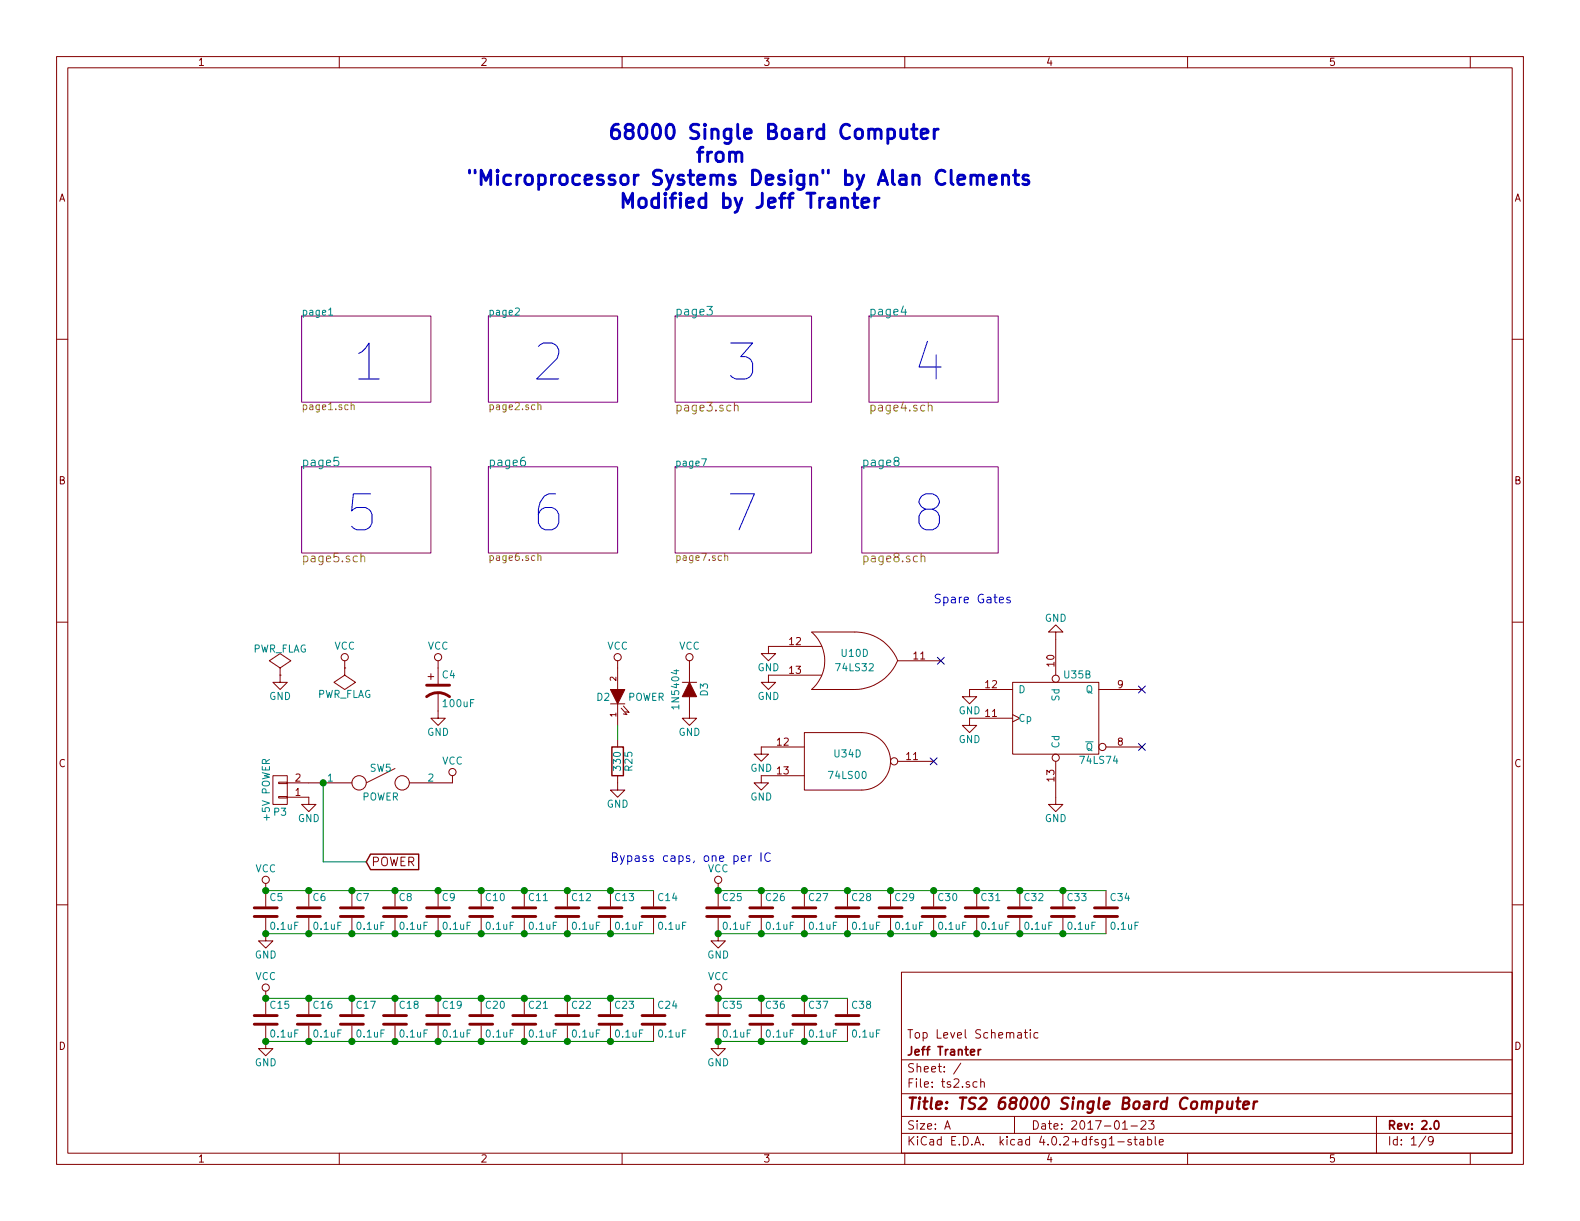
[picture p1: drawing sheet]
<svg xmlns="http://www.w3.org/2000/svg" width="279mm" height="216mm" viewBox="0 0 279 216" stroke-linecap="round" stroke-linejoin="round" font-family="sans-serif">
<g fill="none" stroke="#840000" stroke-width=".18">
<path d="M10 10h259.4v195.9h-259.4zM12 12h255.4v191.9h-255.4zM60 10v2M110 10v2M160 10v2M210 10v2M260 10v2M10 60h2M267.4 60h2M10 110h2M49.5 119.4v1.3h1.3l-1.3 1.2-1.2-1.2h1.2M49.5 119.4h.1"/>
<path d="M49.5 118.1l1.9-1.3-1.9-1.2-1.9 1.2 1.9 1.3v1.3M61 118.1h.1M61 118.1v1.3l1.9 1.3-1.9 1.2-1.9-1.2 1.9-1.3M61 116.8v1.3M75.7 119.6h1M76.2 119.1v1M77.5 116.8v4.1M109.2 116.8v5.1M121.9 116.8v3.9M143.5 111.8h7.7a8 8 0 0 1 7.5 5h7.7M143.5 111.8a6.7 6.7 0 0 1 0 10.1M145.3 114.3h-9.4v1.3h1.3l-1.3 1.2-1.3-1.2h1.3"/>
<path d="M145.3 119.4h-9.4v1.3h1.3l-1.3 1.2-1.3-1.2h1.3M158.7 116.8a8.3 8.3 0 0 1-7.6 5.1h-7.6M186.7 111.8h1.3l-1.3-1.3-1.3 1.3h1.3v7.6M267.4 110h2M48.3 137.2h2.5v5h-2.5zM49.3 138.3h1.5v.3h-1.5zM50.8 138.4h11.4M69.8 135.9l-5 2.5M77.5 122.4v4.6h1.2l-1.2 1.3-1.3-1.3h1.3M80 137.2v1.2h-7.6M107.9 124.5h2.6M109.2 137.2v2.5h1.3l-1.3 1.3-1.3-1.3h1.3"/>
<path d="M109.2 124.5v3.8M109.2 130.8v1.3M109.9 125.2l1 1.2-.7-.2M110.2 124.8l1.1 1.2-.7-.1M120.6 120.7h2.6M121.9 123.2v3.8h1.3l-1.3 1.3-1.3-1.3h1.3M142.2 129.5h10.2a5.1 5.1 0 0 1 5.1 5.1 5.1 5.1 0 0 1-5.1 5.1h-10.2zM142.2 137.2h-7.6v1.2h1.3l-1.3 1.3-1.3-1.3h1.3M142.2 132.1h-7.6v1.3h1.3l-1.3 1.2-1.3-1.2h1.3M158.7 134.6h6.4M179.1 120.7h15.2v12.7h-15.2zM179.1 126.4l1.2 .6-1.2 .6"/>
<path d="M179.1 121.9h-7.7v1.3h1.3l-1.3 1.3-1.2-1.3h1.2M179.1 127h-7.7v1.3h1.3l-1.3 1.2-1.2-1.2h1.2M186.7 134.6v7.6h1.3l-1.3 1.3-1.3-1.3h1.3M194.3 121.9h7.6M195.6 132.1h6.3M10 160h2M47 156.2v4.1M49.3 140.8h1.5v.3h-1.5zM50.8 141h3.8v1.2h1.3l-1.3 1.3-1.3-1.3h1.3M54.6 157.5v2.8M62.2 157.5v2.8M69.8 157.5v2.8"/>
<path d="M77.5 157.5v2.8M85.1 157.5v2.8M92.7 157.5v2.8M100.3 157.5v2.8M107.9 157.5v2.8M115.6 157.5v2.8M127 156.2v4.1M134.6 157.5v2.8M142.2 157.5v2.8M149.9 157.5v2.8M157.5 157.5v2.8M165.1 157.5v2.8"/>
<path d="M172.7 157.5v2.8M180.3 157.5v2.8M188 157.5v2.8M195.6 157.5v2.8M267.4 160h2M47 162.3v4.1h1.3l-1.3 1.2-1.3-1.2h1.3M47 175.3v4M54.6 162.3v2.8M54.6 176.5v2.8M62.2 162.3v2.8M62.2 176.5v2.8M69.8 162.3v2.8"/>
<path d="M69.8 176.5v2.8M77.5 162.3v2.8M77.5 176.5v2.8M85.1 162.3v2.8M85.1 176.5v2.8M92.7 162.3v2.8M92.7 176.5v2.8M100.3 162.3v2.8M100.3 176.5v2.8M107.9 162.3v2.8M107.9 176.5v2.8M115.6 162.3v2.8"/>
<path d="M115.6 176.5v2.8M127 162.3v4.1h1.3l-1.3 1.2-1.3-1.2h1.3M127 175.3v4M134.6 162.3v2.8M134.6 176.5v2.8M142.2 162.3v2.8M142.2 176.5v2.8M149.9 162.3v2.8M149.9 176.5v2.8M157.5 162.3v2.8M159.4 171.9h108v32h-108zM165.1 162.3v2.8"/>
<path d="M172.7 162.3v2.8M180.3 162.3v2.8M188 162.3v2.8M195.6 162.3v2.8M47 181.4v4h1.3l-1.3 1.3-1.3-1.3h1.3M54.6 181.4v2.8M62.2 181.4v2.8M69.8 181.4v2.8M77.5 181.4v2.8M85.1 181.4v2.8M92.7 181.4v2.8M100.3 181.4v2.8"/>
<path d="M107.9 181.4v2.8M115.6 181.4v2.8M127 181.4v4h1.3l-1.3 1.3-1.3-1.3h1.3M134.6 181.4v2.8M142.2 181.4v2.8M149.9 181.4v2.8M159.4 197.4h108M159.4 193.4h108M159.4 187.4h108M167.1 199.7l.4-1.5 .5 1.5M167.2 199.2h.7M169.9 188l-1.3 1.9"/>
<path d="M172.8 191.3h-.5l-.2 .2v.6l.2 .2 .5-.1M173.4 191.4l.2-.1h.4l.1 1M173.4 190.8v1.5M179.4 197.4v3M180 182.7h.6v.9M180.6 182.9l-.5 .1-.2 .2 .2 .4 .5-.1M181.1 182.6h.6M181.3 182.1v1.3l.4 .2M182.2 182.1v.1M182.2 182.6v1M183.5 182.7l-.4-.1-.3 .3 .1 .5 .2 .2 .4-.1M198.5 199.7h.9"/>
<path d="M200 199.1h1.1M201.8 198.3l.2-.1h.4l.2 .4-.9 1.1h.9M203.1 198.2h1l-.5 .6 .4 .1v.6l-.2 .2-.7-.2M243.4 197.4v6.5M60 203.9v2M110 203.9v2M159.4 200.4h108M160 203.9v2M197.7 201.9h1.1M200 201.5a.37 .37 0 0 0-.6 .2l.1 .2 .5 .1 .1 .2-.2 .3-.5-.1M200.5 201.5h.6M200.7 201v1.3l.4 .2"/>
<path d="M201.6 201.5h.6v1M202.2 201.8l-.4 .1-.3 .2 .3 .4 .4-.1M202.9 201.5h.5l.3 .3-.2 .6h-.6M202.9 201v1.5M204.3 201v1.3l.2 .2M205 202l.7-.2v-.3h-.5l-.2 .2 .1 .7h.6M210 203.9v2M252.1 200.9l-1.2 1.9M253.4 201.6l-.2 .3h-.3l-.3-.3v-.4l.1-.2h.5l.2 .1a1.19 1.19 0 0 1-.2 1.3l-.5 .1M260 203.9v2"/>
<circle cx="61" cy="116.2" r=".63"/>
<circle cx="77.5" cy="116.2" r=".63"/>
<circle cx="109.2" cy="116.2" r=".63"/>
<circle cx="121.9" cy="116.2" r=".63"/>
<circle cx="63.5" cy="138.4" r="1.27"/>
<circle cx="71.1" cy="138.4" r="1.27"/>
<circle cx="80" cy="136.5" r=".63"/>
<circle cx="158.1" cy="134.6" r=".63"/>
<circle cx="186.7" cy="120" r=".63"/>
<circle cx="186.7" cy="134" r=".63"/>
<circle cx="194.9" cy="132.1" r=".63"/>
<circle cx="47" cy="155.6" r=".63"/>
<circle cx="127" cy="155.6" r=".63"/>
<circle cx="47" cy="174.6" r=".63"/>
<circle cx="127" cy="174.6" r=".63"/>
</g>
<path d="M173 185.6v1M173.4 185.6l-.4 .3M253.7 198.3l.2-.1a.81 .81 0 0 1 .6 .6 .81 .81 0 0 1-.2 .8l-.2 .1a.79 .79 0 0 1-.4-1.4z" fill="none" stroke="#840000" stroke-width=".3"/>
<path d="M215.3 194.8a.65 .65 0 0 1 .8 .1l-.1 1a.67 .67 0 0 1-.9 .1M215.3 194.8l-.3 2M217.1 194.8l-.1 1.2a.56 .56 0 0 0 .8-.1M218 194.8l-.2 1.3M218.6 194.8h.8M219 194.1l-.2 1.7v.2l.4 .1M219.9 195.4l1-.2-.1-.4h-.8l-.2 1 .3 .3 .5-.1M221.8 194.8l-.2 1.3M222.3 194.8a.54 .54 0 0 0-.6 .3" fill="none" stroke="#840000" stroke-width=".41"/>
<path d="M53.3 55.9h22.9v15.2h-22.9zM86.4 55.9h22.8v15.2h-22.8zM119.4 55.9h24.1v15.2h-24.1zM153.7 55.9h22.8v15.2h-22.8zM53.3 82.6h22.9v15.2h-22.9zM86.4 82.6h22.8v15.2h-22.8zM119.4 82.6h24.1v15.2h-24.1zM152.4 82.6h24.1v15.2h-24.1z" fill="none" stroke="#840084" stroke-width=".18"/>
<path d="M58.1 55.7h.7M91.1 54.6l.5-.1 .2 .1v.2l-.7 .9h.7M125 54.2h1l-.5 .6h.3l.2 .2-.1 .5-.2 .2h-.5l-.2-.2M159.7 54.1l-.3 1.1h.9M59.8 80.8h-.7l-.1 .8 .3-.2 .5 .1 .1 .2v.4l-.3 .3h-.3l-.3-.2M92.8 80.8a.62 .62 0 0 0-.8 .7l.1 .7a.48 .48 0 0 0 .8-.1v-.5a.48 .48 0 0 0-.9 .1M124.1 81.1h.8l-.5 1.3M158.4 81.5l-.3-.3 .1-.2a.48 .48 0 0 1 .7 0l.1 .2-.2 .2-.6 .3v.5a.48 .48 0 0 0 .8-.1v-.3l-.3-.3" fill="none" stroke="#008484" stroke-width=".18"/>
<g fill="none" stroke="#848400" stroke-width=".18">
<path d="M62.1 71.7l.2-.1 .3 .1v.7M62.1 71.2v1.2M95.1 71.7l.2-.1 .3 .1 .1 .7M95.1 71.2v1.2M129.9 71.8v-.1a.36 .36 0 0 1 .6 .2v.8M129.9 71.1v1.6M164.2 71.8v-.1a.36 .36 0 0 1 .6 .2v.8M164.2 71.1v1.6M63.8 98.5l.1-.1a.36 .36 0 0 1 .6 .2v.7M63.8 97.8v1.5M95.1 98.4l.2-.2 .3 .1 .1 .8M95.1 97.8v1.3"/>
<path d="M128.1 98.4l.2-.2 .3 .1 .1 .8M128.1 97.8v1.3M162.9 98.5l.1-.1a.36 .36 0 0 1 .6 .2v.7M162.9 97.8v1.5"/>
</g>
<g fill="none" stroke="#0000c2" stroke-width=".51">
<path d="M123.3 26.9h1M124.3 26l-.5 .2-.1 .2v2.2M125.1 26.9v1.7M125.9 26.9a.59 .59 0 0 0-.8 .5M126.8 27a.69 .69 0 0 1 1.1 .4v.7a.68 .68 0 0 1-.6 .5 .68 .68 0 0 1-.7-.5v-.7zM129 27.1a.64 .64 0 0 1 1.1 .2v1.3M129 26.9v1.7M130.1 27.3a.61 .61 0 0 1 1-.3l.1 .3v1.3M137.8 35h1M138.8 34.2l-.5 .1-.1 .2v2.2M139.3 35h1M140.3 34.2l-.5 .1-.2 .2v2.2"/>
<path d="M143.4 34.2v2.5M145 35v1.7M145.7 35a.59 .59 0 0 0-.7 .5M146.5 35.1l.3-.1 .7 .1 .1 .3v1.3M147.6 35.6l-.2 .1h-.6a.5 .5 0 0 0-.4 .5 .5 .5 0 0 0 .4 .5h.6l.2-.1M148.8 35.3a.64 .64 0 0 1 1.1 .1v1.3M148.8 35v1.7M150.2 22.2a.94 .94 0 0 0-1-.1 .94 .94 0 0 0-.5 1 1.07 1.07 0 0 0 .3 1.1 1.07 1.07 0 0 0 1.1 .2l.1-.1M150.7 35h1M151.1 34.2v2.1l.1 .3 .5 .1M151.3 23.1a.69 .69 0 0 1 1.2 .2v.7a.68 .68 0 0 1-.6 .5 .68 .68 0 0 1-.7-.5v-.7zM152.4 35.9l1.2-.3-.1-.5-.7-.1-.2 .1-.2 .3v.9l.2 .3 .2 .1 .7-.1"/>
<path d="M153.6 23.1a.64 .64 0 0 1 1.1 .1v1.3M153.6 22.8v1.7M154.7 23.2a.61 .61 0 0 1 1-.3l.1 .3v1.3M154.7 35v1.7M155.4 35a.59 .59 0 0 0-.7 .5M157 22.9a.87 .87 0 0 1 1.1 .2l.1 .2-.1 1a.83 .83 0 0 1-1.1 .1M157 22.8v2.6M159.3 22.8v1.4l.1 .2a.71 .71 0 0 0 1-.1M160.4 22.8v1.7M161.2 22.8h1M161.6 22v2.2l.1 .2 .5 .1M162.9 23.7l1.2-.3-.1-.5-.8-.1-.2 .1-.1 .3v1l.1 .2 .2 .1 .8-.1"/>
<path d="M165.2 22.8v1.7M165.9 22.8a.59 .59 0 0 0-.7 .5M171.7 31.2a.64 .64 0 0 1 1.1 .1v1.3M172.8 31.3a.61 .61 0 0 1 1-.2l.1 .2v1.3M175 31.8l1.2-.3-.2-.4-.7-.1-.2 .1-.1 .2v1l.1 .2 .2 .1 .7-.1M177.3 31.2a.64 .64 0 0 1 1.1 .1v1.3M177.3 31v1.6M179.2 31h1M179.6 30.1v2.2l.1 .2 .5 .1M181.8 31.1l-.6-.1-.2 .1-.1 .2 .1 .4 .8 .2 .2 .3-.2 .3-.2 .1-.7-.1"/>
</g>
<g fill="none" stroke="#840000" stroke-width=".51">
<path d="M75.4 123.2a3.3 3.3 0 0 1 4.1 0M75.4 121.2h4.1M45 162.1h4M45 160.5h4M45 179.6h4M52.6 162.1h4M52.6 160.5h4M52.6 179.6h4M60.2 162.1h4.1M60.2 160.5h4.1M60.2 179.6h4.1M67.8 162.1h4.1"/>
<path d="M67.8 160.5h4.1M67.8 179.6h4.1M75.4 162.1h4.1M75.4 160.5h4.1M75.4 179.6h4.1M83.1 162.1h4M83.1 160.5h4M83.1 179.6h4M90.7 162.1h4M90.7 160.5h4M90.7 179.6h4M98.3 162.1h4.1"/>
<path d="M98.3 160.5h4.1M98.3 179.6h4.1M105.9 162.1h4.1M105.9 160.5h4.1M105.9 179.6h4.1M113.5 162.1h4.1M113.5 160.5h4.1M113.5 179.6h4.1M125 162.1h4M125 160.5h4M125 179.6h4M132.6 162.1h4.1"/>
<path d="M132.6 160.5h4.1M132.6 179.6h4.1M140.2 162.1h4.1M140.2 160.5h4.1M140.2 179.6h4.1M147.8 162.1h4.1M147.8 160.5h4.1M147.8 179.6h4.1M155.4 162.1h4.1M155.4 160.5h4.1M163.1 162.1h4M163.1 160.5h4"/>
<path d="M170.7 162.1h4.1M170.7 160.5h4.1M178.3 162.1h4.1M178.3 160.5h4.1M185.9 162.1h4.1M185.9 160.5h4.1M193.5 162.1h4.1M193.5 160.5h4.1M45 181.1h4M52.6 181.1h4M60.2 181.1h4.1M67.8 181.1h4.1"/>
<path d="M75.4 181.1h4.1M83.1 181.1h4M90.7 181.1h4M98.3 181.1h4.1M105.9 181.1h4.1M113.5 181.1h4.1M125 181.1h4M132.6 181.1h4.1M140.2 181.1h4.1M147.8 181.1h4.1"/>
</g>
<path d="M178.6 105.7l-.3-.1-.3 .2 .1 .2 .5 .2v.3h-.6M131.1 151.8l.7-.1-.1-.3-.4-.1-.2 .2 .1 .7h.5M132.5 151.3v1M132.9 151.3l-.3 .1-.1 .2M134.6 150.8v1.5M136.2 151a.62 .62 0 0 0-.8-.1 .62 .62 0 0 0-.2 .8 .58 .58 0 0 0 .3 .5 .58 .58 0 0 0 .7 0" fill="none" stroke="#0000c2" stroke-width=".18"/>
<g fill="#840000" stroke="#840000" stroke-width=".18">
<path d="M107.9 121.9h2.6l-1.3 2.6z"/>
<path d="M121.9 120.7l1.3 2.5h-2.6z"/>
</g>
<path d="M108.2 132.1h2v5.1h-2zM65.5 151h8.5v2.8h-8.5l-.7-1.4z" fill="none" stroke="#840000" stroke-width=".25"/>
<path d="M57.1 138.4v14h7.7M109.2 128.3v2.5M47 157.5h68.6M127 157.5h68.6M47 165.1h68.6M47 176.5h68.6M127 165.1h68.6M127 176.5h22.9M47 184.2h68.6M127 184.2h22.9" fill="none" stroke="#008400" stroke-width=".18"/>
<path d="M165.8 116.2l1.2 1.2M167 116.2l-1.2 1.2M164.5 134l1.2 1.2M165.7 134l-1.2 1.2M201.3 121.3l1.2 1.2M201.3 131.5l1.2 1.2M202.5 121.3l-1.2 1.2M202.5 131.5l-1.2 1.2" fill="none" stroke="#000084" stroke-width=".18"/>
<g fill="#008400" stroke="#008400" stroke-width=".25">
<circle cx="57.2" cy="138.4" r=".51"/>
<circle cx="108" cy="157.5" r=".51"/>
<circle cx="100.3" cy="157.5" r=".51"/>
<circle cx="92.7" cy="157.5" r=".51"/>
<circle cx="85.1" cy="157.5" r=".51"/>
<circle cx="77.5" cy="157.5" r=".51"/>
<circle cx="69.9" cy="157.5" r=".51"/>
<circle cx="62.2" cy="157.5" r=".51"/>
<circle cx="54.6" cy="157.5" r=".51"/>
<circle cx="108" cy="165.1" r=".51"/>
<circle cx="100.3" cy="165.1" r=".51"/>
<circle cx="92.7" cy="165.1" r=".51"/>
<circle cx="85.1" cy="165.1" r=".51"/>
<circle cx="77.5" cy="165.1" r=".51"/>
<circle cx="69.9" cy="165.1" r=".51"/>
<circle cx="62.2" cy="165.1" r=".51"/>
<circle cx="54.6" cy="165.1" r=".51"/>
<circle cx="47" cy="157.5" r=".51"/>
<circle cx="47" cy="165.1" r=".51"/>
<circle cx="108" cy="176.5" r=".51"/>
<circle cx="100.3" cy="176.5" r=".51"/>
<circle cx="92.7" cy="176.5" r=".51"/>
<circle cx="85.1" cy="176.5" r=".51"/>
<circle cx="77.5" cy="176.5" r=".51"/>
<circle cx="69.9" cy="176.5" r=".51"/>
<circle cx="62.2" cy="176.5" r=".51"/>
<circle cx="54.6" cy="176.5" r=".51"/>
<circle cx="108" cy="184.2" r=".51"/>
<circle cx="100.3" cy="184.2" r=".51"/>
<circle cx="92.7" cy="184.2" r=".51"/>
<circle cx="85.1" cy="184.2" r=".51"/>
<circle cx="77.5" cy="184.2" r=".51"/>
<circle cx="69.9" cy="184.2" r=".51"/>
<circle cx="62.2" cy="184.2" r=".51"/>
<circle cx="54.6" cy="184.2" r=".51"/>
<circle cx="47" cy="176.5" r=".51"/>
<circle cx="47" cy="184.2" r=".51"/>
<circle cx="134.6" cy="176.5" r=".51"/>
<circle cx="134.6" cy="184.2" r=".51"/>
<circle cx="127" cy="176.5" r=".51"/>
<circle cx="127" cy="184.2" r=".51"/>
<circle cx="142.2" cy="176.5" r=".51"/>
<circle cx="142.2" cy="184.2" r=".51"/>
<circle cx="188" cy="157.5" r=".51"/>
<circle cx="180.3" cy="157.5" r=".51"/>
<circle cx="172.7" cy="157.5" r=".51"/>
<circle cx="165.1" cy="157.5" r=".51"/>
<circle cx="157.5" cy="157.5" r=".51"/>
<circle cx="149.9" cy="157.5" r=".51"/>
<circle cx="142.2" cy="157.5" r=".51"/>
<circle cx="134.6" cy="157.5" r=".51"/>
<circle cx="188" cy="165.1" r=".51"/>
<circle cx="180.3" cy="165.1" r=".51"/>
<circle cx="172.7" cy="165.1" r=".51"/>
<circle cx="165.1" cy="165.1" r=".51"/>
<circle cx="157.5" cy="165.1" r=".51"/>
<circle cx="149.9" cy="165.1" r=".51"/>
<circle cx="142.2" cy="165.1" r=".51"/>
<circle cx="134.6" cy="165.1" r=".51"/>
<circle cx="127" cy="157.5" r=".51"/>
<circle cx="127" cy="165.1" r=".51"/>
</g>
<g font-size="8.8" fill="#0000c2">
<text x="62.2" y="67.3">1</text>
<text x="94" y="67.3">2</text>
<text x="128.3" y="67.3">3</text>
<text x="161.3" y="67.3">4</text>
<text x="61" y="94">5</text>
<text x="94" y="94">6</text>
<text x="128.3" y="94">7</text>
<text x="161.3" y="94">8</text>
</g>
<g font-size="3.5" fill="#0000c2">
<text x="95.3" y="24.6">68000 Single Board Computer</text>
<text x="82.5" y="32.8">&quot;Microprocessor Systems Design&quot; by Alan Clements</text>
<text x="96.3" y="36.8">Modified by Jeff Tranter</text>
</g>
<text font-size="2.8" fill="#840000" x="160.4" y="196.2">Title: TS2 68000 Single Board Computer</text>
<g font-size="2.1" fill="#008484">
<text x="119.4" y="55.8">page3</text>
<text x="153.7" y="55.8">page4</text>
<text x="53.3" y="82.4">page5</text>
<text x="86.4" y="82.4">page6</text>
<text x="152.4" y="82.4">page8</text>
</g>
<g font-size="2.1" fill="#848400">
<text x="119.4" y="72.7">page3.sch</text>
<text x="153.7" y="72.7">page4.sch</text>
<text x="53.3" y="99.4">page5.sch</text>
<text x="152.4" y="99.4">page8.sch</text>
</g>
<g font-size="2.1" fill="#0000c2">
<text x="165.1" y="106.7">Spare Gates</text>
<text x="107.9" y="152.4">Bypass caps, one per IC</text>
</g>
<g font-size="2.1" fill="#840000">
<text x="65.7" y="153.2">POWER</text>
<text x="160.4" y="183.6">Top Level Schematic</text>
<text x="160.4" y="189.6">Sheet: /</text>
<text x="160.4" y="186.6">Jeff Tranter</text>
<text x="160.4" y="192.3">File: ts2.sch</text>
<text x="160.4" y="202.5">KiCad E.D.A. kicad 4.0.2+dfsg1-stable</text>
<text x="160.4" y="199.7">Size: A</text>
<text x="182.4" y="199.7">Date: 2017-01-23</text>
<text x="245.4" y="199.7">Rev: 2.0</text>
<text x="245.4" y="202.5">Id: 1/9</text>
</g>
<g font-size="1.8" fill="#840000">
<text x="35" y="11.6">1</text>
<text x="85" y="11.6">2</text>
<text x="135" y="11.6">3</text>
<text x="185" y="11.6">4</text>
<text x="235" y="11.6">5</text>
<text x="10.4" y="35.6">A</text>
<text x="267.8" y="35.6">A</text>
<text x="10.4" y="85.6">B</text>
<text x="267.8" y="85.6">B</text>
<text x="139.6" y="114">12</text>
<text x="139.6" y="119.1">13</text>
<text x="161.6" y="116.6">11</text>
<text x="186.4" y="117.8" transform="rotate(-90 186.4 117.8)">10</text>
<text x="174.3" y="121.7">12</text>
<text x="197.6" y="121.7">9</text>
<text x="137.5" y="131.8">12</text>
<text x="174.3" y="126.7">11</text>
<text x="197.6" y="131.8">8</text>
<text x="10.4" y="135.6">C</text>
<text x="137.5" y="136.9">13</text>
<text x="160.3" y="134.4">11</text>
<text x="267.8" y="135.6">C</text>
<text x="52.2" y="140.7">1</text>
<text x="52.2" y="138.2">2</text>
<text x="186.4" y="138.1" transform="rotate(-90 186.4 138.1)">13</text>
<text x="10.4" y="185.6">D</text>
<text x="267.8" y="185.6">D</text>
<text x="35" y="205.5">1</text>
<text x="85" y="205.5">2</text>
<text x="135" y="205.5">3</text>
<text x="185" y="205.5">4</text>
<text x="235" y="205.5">5</text>
</g>
<g font-size="1.8" fill="#008484">
<text x="53.3" y="55.8">page1</text>
<text x="86.4" y="55.8">page2</text>
<text x="119.4" y="82.4">page7</text>
<text x="184.7" y="109.9">GND</text>
<text x="44.6" y="115.4">PWR_FLAG</text>
<text x="59.1" y="114.9">VCC</text>
<text x="75.6" y="114.9">VCC</text>
<text x="78.2" y="119.9">C4</text>
<text x="107.4" y="114.9">VCC</text>
<text x="120.1" y="114.9">VCC</text>
<text x="133.9" y="118.7">GND</text>
<text x="148" y="118.7">74LS32</text>
<text x="148.9" y="116.1">U10D</text>
<text x="188.2" y="119.9">U35B</text>
<text x="47.6" y="123.7">GND</text>
<text x="56" y="123.4">PWR_FLAG</text>
<text x="78.5" y="125">100uF</text>
<text x="105.6" y="123.9">D2</text>
<text x="111" y="123.9">POWER</text>
<text x="120.1" y="125" transform="rotate(-90 120.1 125)">1N5404</text>
<text x="125.2" y="123" transform="rotate(-90 125.2 123)">D3</text>
<text x="133.9" y="123.7">GND</text>
<text x="180.1" y="122.6">D</text>
<text x="187.3" y="123.9" transform="rotate(-90 187.3 123.9)">Sd</text>
<text x="191.9" y="122.6">Q</text>
<text x="75.5" y="130.1">GND</text>
<text x="120" y="130.1">GND</text>
<text x="169.5" y="126.3">GND</text>
<text x="169.5" y="131.4">GND</text>
<text x="180.1" y="127.6">Cp</text>
<text x="65.4" y="136.4">SW5</text>
<text x="78.2" y="135.2">VCC</text>
<text x="109.8" y="136.1" transform="rotate(-90 109.8 136.1)">330</text>
<text x="111.8" y="136.2" transform="rotate(-90 111.8 136.2)">R25</text>
<text x="132.7" y="136.4">GND</text>
<text x="146.8" y="137.7">74LS00</text>
<text x="147.6" y="133.9">U34D</text>
<text x="187.3" y="132.3" transform="rotate(-90 187.3 132.3)">Cd</text>
<text x="191.2" y="135.1">74LS74</text>
<text x="191.9" y="132.7">Q</text>
<text x="57.9" y="138.2">1</text>
<text x="64" y="141.5">POWER</text>
<text x="75.7" y="138.2">2</text>
<text x="107.3" y="142.8">GND</text>
<text x="132.7" y="141.5">GND</text>
<text x="47.7" y="144.9" transform="rotate(-90 47.7 144.9)">+5V POWER</text>
<text x="48.5" y="144.2">P3</text>
<text x="52.7" y="145.3">GND</text>
<text x="184.7" y="145.3">GND</text>
<text x="45.1" y="154.2">VCC</text>
<text x="125.1" y="154.2">VCC</text>
<text x="47.8" y="159.3">C5</text>
<text x="55.4" y="159.3">C6</text>
<text x="63" y="159.3">C7</text>
<text x="70.6" y="159.3">C8</text>
<text x="78.2" y="159.3">C9</text>
<text x="86" y="159.3">C10</text>
<text x="93.6" y="159.3">C11</text>
<text x="101.2" y="159.3">C12</text>
<text x="108.8" y="159.3">C13</text>
<text x="116.4" y="159.3">C14</text>
<text x="127.9" y="159.3">C25</text>
<text x="135.5" y="159.3">C26</text>
<text x="143.1" y="159.3">C27</text>
<text x="150.7" y="159.3">C28</text>
<text x="158.3" y="159.3">C29</text>
<text x="166" y="159.3">C30</text>
<text x="173.6" y="159.3">C31</text>
<text x="181.2" y="159.3">C32</text>
<text x="188.8" y="159.3">C33</text>
<text x="196.4" y="159.3">C34</text>
<text x="48" y="164.4">0.1uF</text>
<text x="55.6" y="164.4">0.1uF</text>
<text x="63.2" y="164.4">0.1uF</text>
<text x="70.8" y="164.4">0.1uF</text>
<text x="78.4" y="164.4">0.1uF</text>
<text x="86.1" y="164.4">0.1uF</text>
<text x="93.7" y="164.4">0.1uF</text>
<text x="101.3" y="164.4">0.1uF</text>
<text x="108.9" y="164.4">0.1uF</text>
<text x="116.5" y="164.4">0.1uF</text>
<text x="128" y="164.4">0.1uF</text>
<text x="135.6" y="164.4">0.1uF</text>
<text x="143.2" y="164.4">0.1uF</text>
<text x="150.8" y="164.4">0.1uF</text>
<text x="158.4" y="164.4">0.1uF</text>
<text x="166.1" y="164.4">0.1uF</text>
<text x="173.7" y="164.4">0.1uF</text>
<text x="181.3" y="164.4">0.1uF</text>
<text x="188.9" y="164.4">0.1uF</text>
<text x="196.5" y="164.4">0.1uF</text>
<text x="45" y="169.5">GND</text>
<text x="45.1" y="173.3">VCC</text>
<text x="125" y="169.5">GND</text>
<text x="125.1" y="173.3">VCC</text>
<text x="47.9" y="178.4">C15</text>
<text x="55.5" y="178.4">C16</text>
<text x="63.1" y="178.4">C17</text>
<text x="70.7" y="178.4">C18</text>
<text x="78.3" y="178.4">C19</text>
<text x="86" y="178.4">C20</text>
<text x="93.6" y="178.4">C21</text>
<text x="101.2" y="178.4">C22</text>
<text x="108.8" y="178.4">C23</text>
<text x="116.4" y="178.4">C24</text>
<text x="127.9" y="178.4">C35</text>
<text x="135.5" y="178.4">C36</text>
<text x="143.1" y="178.4">C37</text>
<text x="150.7" y="178.4">C38</text>
<text x="48" y="183.4">0.1uF</text>
<text x="55.6" y="183.4">0.1uF</text>
<text x="63.2" y="183.4">0.1uF</text>
<text x="70.8" y="183.4">0.1uF</text>
<text x="78.4" y="183.4">0.1uF</text>
<text x="86.1" y="183.4">0.1uF</text>
<text x="93.7" y="183.4">0.1uF</text>
<text x="101.3" y="183.4">0.1uF</text>
<text x="108.9" y="183.4">0.1uF</text>
<text x="116.5" y="183.4">0.1uF</text>
<text x="128" y="183.4">0.1uF</text>
<text x="135.6" y="183.4">0.1uF</text>
<text x="143.2" y="183.4">0.1uF</text>
<text x="150.8" y="183.4">0.1uF</text>
<text x="45" y="188.5">GND</text>
<text x="125" y="188.5">GND</text>
</g>
<g font-size="1.8" fill="#848400">
<text x="53.3" y="72.5">page1.sch</text>
<text x="86.4" y="72.5">page2.sch</text>
<text x="86.4" y="99.2">page6.sch</text>
<text x="119.4" y="99.2">page7.sch</text>
</g>
<g font-size="1.4" fill="#840000">
<text x="109" y="120.4" transform="rotate(-90 109 120.4)">2</text>
<text x="109" y="126.7" transform="rotate(-90 109 126.7)">1</text>
</g>
</svg>
